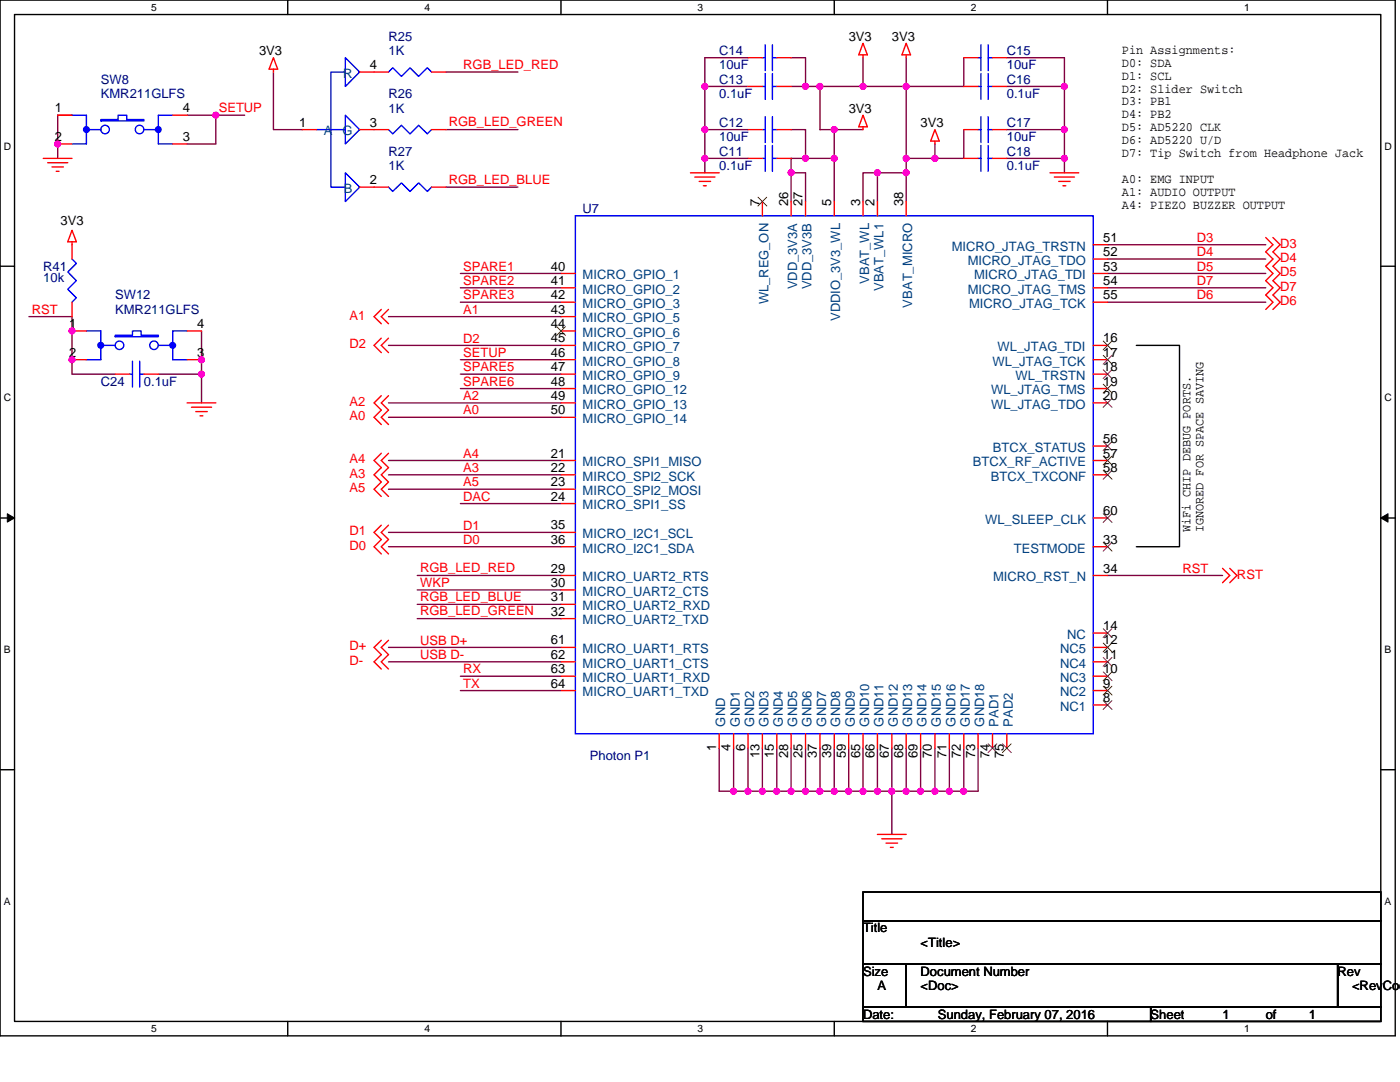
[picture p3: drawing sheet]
<svg xmlns="http://www.w3.org/2000/svg" width="279mm" height="216mm" viewBox="0 0 279 216" stroke-linecap="round" stroke-linejoin="round" font-family="sans-serif">
<path d="M0 0h278.4v206.7h-278.4zM2.9 2.9h272.7v200.9h-272.7z" fill="none" stroke="#000" stroke-width=".28"/>
<g fill="#fff">
<path d="M30.2 .3h1.1v2.3h-1.1z"/>
<path d="M30.2 204.1h1.1v2.3h-1.1z"/>
</g>
<path d="M57.4 0v2.9M57.4 203.8v2.9" fill="none" stroke="#000" stroke-width=".28"/>
<g fill="#fff">
<path d="M84.7 .3h1.1v2.3h-1.1z"/>
<path d="M84.7 204.1h1.1v2.3h-1.1z"/>
</g>
<path d="M112 0v2.9M112 203.8v2.9" fill="none" stroke="#000" stroke-width=".28"/>
<g fill="#fff">
<path d="M139.2 .3h1.2v2.3h-1.2z"/>
<path d="M139.2 204.1h1.2v2.3h-1.2z"/>
</g>
<path d="M166.5 0v2.9M166.5 203.8v2.9" fill="none" stroke="#000" stroke-width=".28"/>
<g fill="#fff">
<path d="M193.8 .3h1.1v2.3h-1.1z"/>
<path d="M193.8 204.1h1.1v2.3h-1.1z"/>
</g>
<path d="M221 0v2.9M221 203.8v2.9" fill="none" stroke="#000" stroke-width=".28"/>
<g fill="#fff">
<path d="M248.3 .3h1.1v2.3h-1.1z"/>
<path d="M248.3 204.1h1.1v2.3h-1.1z"/>
<path d="M.7 28h1.5v2.3h-1.5z"/>
<path d="M276.3 28h1.5v2.3h-1.5z"/>
<path d="M.7 78.2h1.5v2.3h-1.5z"/>
<path d="M276.3 78.2h1.5v2.3h-1.5z"/>
</g>
<path d="M0 53.1h2.9M275.6 53.1h2.8" fill="none" stroke="#000" stroke-width=".28"/>
<g fill="#fff">
<path d="M.7 128.5h1.4v2.2h-1.4z"/>
<path d="M276.3 128.5h1.4v2.2h-1.4z"/>
</g>
<path d="M0 103.4h2.9M275.6 103.4h2.8" fill="none" stroke="#000" stroke-width=".28"/>
<path d="M1.5 102.5l1.4 .9-1.4 .8zM275.6 103.4l1.4-.9v1.7z" fill="#000" stroke="#000" stroke-width=".2"/>
<g fill="#fff">
<path d="M.7 178.7h1.4v2.3h-1.4z"/>
<path d="M276.3 178.7h1.4v2.3h-1.4z"/>
</g>
<path d="M226.8 68.9h8.6v40.2h-8.6M0 153.6h2.9M275.6 153.6h2.8M172.2 178h103.4v5.7h-103.4zM172.2 183.7h103.4v8.6h-103.4zM172.2 192.3h8.6v8.6h-8.6zM180.8 192.3h86.2v8.6h-86.2zM267 192.3h8.6v8.6h-8.6zM172.2 200.9h57.4v2.9h-57.4zM229.6 200.9h46v2.9h-46z" fill="none" stroke="#000" stroke-width=".28"/>
<g fill="none" stroke="#800040" stroke-width=".28">
<path d="M54.6 14.4v11.5h5.7M89 14.4h14.4M140.7 17.3v8.6M140.7 17.3h8.6M149.3 11.5h-8.6v5.8M157.9 11.5h2.9v5.8M157.9 17.3h2.9M160.8 17.3h2.8M163.6 17.3h8.6M163.6 17.3v8.6h8.6M172.2 11.5v5.8M172.2 17.3h8.6"/>
<path d="M180.8 17.3v14.3M180.8 11.5v5.8M192.3 11.5v5.8h-11.5M200.9 11.5h11.5v5.8M200.9 17.3h11.5M212.4 17.3v8.6M14.4 23h-2.9v8.6M37.3 23h5.8M43.1 23v5.7h-5.8M43.1 23h5.7M89 25.9h14.4M89 37.3h14.4"/>
<path d="M140.7 31.6h8.6M140.7 25.9h8.6M140.7 25.9v5.7M140.7 31.6v2.9M157.9 34.5h2.9v5.7M157.9 34.5v5.7M157.9 25.9h2.9v5.7M160.8 31.6h5.7M160.8 31.6h-2.9v2.9M166.5 25.9v5.7M166.5 31.6v8.6M175.1 34.5h-2.9v5.7"/>
<path d="M175.1 34.5v5.7M175.1 34.5h5.7M180.8 31.6v2.9M180.8 34.5v5.7M180.8 31.6h5.8M186.6 28.7v2.9M192.3 25.9v5.7h-5.7M200.9 25.9h11.5M200.9 31.6h11.5M212.4 25.9v5.7M212.4 31.6v2.9M91.9 54.6h20.1"/>
<path d="M91.9 57.4h20.1M221 48.8h31.6M221 51.7h31.6M221 54.6h31.6M221 57.4h31.6M5.8 63.2h8.6v11.5h8.6M31.6 74.7h8.6M40.2 74.7v5.7M40.2 66v8.7M77.5 63.2h34.5M77.5 68.9h34.5M91.9 60.3h20.1"/>
<path d="M91.9 71.8h20.1M91.9 74.7h20.1M91.9 77.5h20.1M221 60.3h31.6M77.5 80.4h34.5M77.5 83.3h34.5M77.5 91.9h34.5M77.5 94.7h34.5M77.5 97.6h34.5M77.5 106.2h34.5M77.5 109.1h34.5M83.3 114.8h28.7"/>
<path d="M83.3 117.7h28.7M91.9 100.5h20.1M221 114.8h23M77.5 129.2h34.5M77.5 132.1h34.5M83.3 120.6h28.7M83.3 123.4h28.7M91.9 134.9h20.1M91.9 137.8h20.1M143.5 149.3v8.6h51.7v-8.6M146.4 149.3v8.6M149.3 149.3v8.6"/>
<path d="M152.1 149.3v8.6M155 149.3v8.6M157.9 149.3v8.6M160.8 149.3v8.6M163.6 149.3v8.6M166.5 149.3v8.6M169.4 149.3v8.6M172.2 149.3v8.6M175.1 149.3v8.6M178 149.3v17.2M180.8 149.3v8.6M183.7 149.3v8.6"/>
<path d="M186.6 149.3v8.6M189.5 149.3v8.6M192.3 149.3v8.6"/>
</g>
<g fill="#f0f" stroke="#f0f" stroke-width=".28">
<circle cx="146.4" cy="157.9" r=".57"/>
<circle cx="149.3" cy="157.9" r=".57"/>
<circle cx="152.1" cy="157.9" r=".57"/>
<circle cx="155" cy="157.9" r=".57"/>
<circle cx="157.9" cy="157.9" r=".57"/>
<circle cx="160.7" cy="157.9" r=".57"/>
<circle cx="163.6" cy="157.9" r=".57"/>
<circle cx="166.5" cy="157.9" r=".57"/>
<circle cx="169.4" cy="157.9" r=".57"/>
<circle cx="172.2" cy="157.9" r=".57"/>
<circle cx="175.1" cy="157.9" r=".57"/>
<circle cx="178" cy="157.9" r=".57"/>
<circle cx="180.8" cy="157.9" r=".57"/>
<circle cx="183.7" cy="157.9" r=".57"/>
<circle cx="186.6" cy="157.9" r=".57"/>
<circle cx="189.4" cy="157.9" r=".57"/>
<circle cx="192.3" cy="157.9" r=".57"/>
<circle cx="140.7" cy="31.6" r=".57"/>
<circle cx="140.7" cy="25.9" r=".57"/>
<circle cx="140.7" cy="17.2" r=".57"/>
<circle cx="160.7" cy="31.6" r=".57"/>
<circle cx="160.7" cy="17.2" r=".57"/>
<circle cx="166.5" cy="31.6" r=".57"/>
<circle cx="166.5" cy="25.9" r=".57"/>
<circle cx="163.6" cy="17.2" r=".57"/>
<circle cx="212.4" cy="17.2" r=".57"/>
<circle cx="212.4" cy="25.9" r=".57"/>
<circle cx="212.4" cy="31.6" r=".57"/>
<circle cx="180.8" cy="31.6" r=".57"/>
<circle cx="186.6" cy="31.6" r=".57"/>
<circle cx="172.2" cy="17.2" r=".57"/>
<circle cx="180.8" cy="17.2" r=".57"/>
<circle cx="180.8" cy="34.5" r=".57"/>
<circle cx="175.1" cy="34.5" r=".57"/>
<circle cx="157.9" cy="34.5" r=".57"/>
<circle cx="40.2" cy="74.6" r=".57"/>
<circle cx="40.2" cy="71.8" r=".57"/>
<circle cx="14.4" cy="66" r=".57"/>
<circle cx="14.4" cy="71.8" r=".57"/>
<circle cx="11.5" cy="28.7" r=".57"/>
<circle cx="43.1" cy="23" r=".57"/>
</g>
<g fill="none" stroke="#f00" stroke-width=".28">
<path d="M54.6 11.5l.8 2.3h-1.7zM54.6 13.8v.6M71.8 14.4h5.7M86.1 14.4h2.9M149.3 11.5h2.8M149.3 17.3h2.8M155 11.5h2.9M155 17.3h2.9M172.2 10.9v.6M172.2 8.6l.9 2.3h-1.7zM180.8 10.9v.6M180.8 8.6l.9 2.3h-1.7z"/>
<path d="M192.3 17.3h2.9M192.3 11.5h2.9M198.1 17.3h2.8M198.1 11.5h2.8M8.6 31.6h5.8M9.5 32.5h4M10.4 33.3h2.3M11.2 34.2h.6M11.5 23h2.9M11.5 28.7h2.9M34.5 23h2.8M34.5 28.7h2.8"/>
<path d="M60.3 25.9h2.9M71.8 37.3h5.7M71.8 25.9h5.7M86.1 25.9h2.9M86.1 37.3h2.9M137.8 34.5h5.7M138.7 35.3h4M139.5 36.2h2.3M140.4 37.1h.5M149.3 31.6h2.8M149.3 25.9h2.8M155 31.6h2.9"/>
<path d="M155 25.9h2.9M172.2 25.3v.6M172.2 23l.9 2.3h-1.7zM186.6 25.9l.9 2.3h-1.8zM186.6 28.2v.5M192.3 31.6h2.9M192.3 25.9h2.9M198.1 31.6h2.8M198.1 25.9h2.8M209.5 34.5h5.8M210.4 35.3h4M211.3 36.2h2.3"/>
<path d="M212.1 37.1h.6M14.4 46l.8 2.2h-1.7zM14.4 48.2v3.5M112 54.6h2.8M112 57.4h2.8M152.1 40.2v2.9M157.9 40.2v2.9M160.8 40.2v2.9M166.5 40.2v2.9M172.2 40.2v2.9M175.1 40.2v2.9M180.8 40.2v2.9"/>
<path d="M218.2 54.6h2.8M218.2 48.8h2.8M218.2 57.4h2.8M218.2 51.7h2.8M252.6 47.4l1.4 1.4-1.4 1.4 1.4 1.5-1.4 1.4 1.4 1.5-1.4 1.4 1.4 1.4-1.4 1.5 1.4 1.4-1.4 1.4M254 47.4l1.5 1.4-1.5 1.4 1.5 1.5-1.5 1.4 1.5 1.5-1.5 1.4 1.5 1.4-1.5 1.5 1.5 1.4-1.5 1.4M14.4 60.3v2.9M14.4 66h2.9M14.4 71.8h2.9M23 74.7h2.9M28.7 74.7h2.9M37.3 66h2.9"/>
<path d="M37.3 71.8h2.9M76.1 79l-1.4 1.4 1.4 1.4-1.4 1.5 1.4 1.4M76.1 67.5l-1.4 1.4 1.4 1.5M76.1 61.7l-1.4 1.5 1.4 1.4M77.5 79l-1.4 1.4 1.4 1.4-1.4 1.5 1.4 1.4M77.5 67.5l-1.4 1.4 1.4 1.5M77.5 61.7l-1.4 1.5 1.4 1.4M112 60.3h2.8M112 63.2h2.8M112 66h2.8M112 68.9h2.8M112 71.8h2.8"/>
<path d="M112 74.7h2.8M112 77.5h2.8M218.2 68.9h2.8M218.2 71.8h2.8M218.2 74.7h2.8M218.2 77.5h2.8M218.2 60.3h2.8M37.3 80.4h5.8M38.2 81.3h4M39.1 82.1h2.3M39.9 83h.6M76.1 90.4l-1.4 1.5 1.4 1.4-1.4 1.4 1.4 1.5-1.4 1.4 1.4 1.5"/>
<path d="M77.5 90.4l-1.4 1.5 1.4 1.4-1.4 1.4 1.4 1.5-1.4 1.4 1.4 1.5M112 91.9h2.8M112 94.7h2.8M112 97.6h2.8M112 80.4h2.8M112 83.3h2.8M218.2 80.4h2.8M218.2 89h2.8M218.2 91.9h2.8M218.2 94.7h2.8M76.1 104.8l-1.4 1.4 1.4 1.5-1.4 1.4 1.4 1.4M77.5 104.8l-1.4 1.4 1.4 1.5-1.4 1.4 1.4 1.4"/>
<path d="M112 100.5h2.8M112 114.8h2.8M112 117.7h2.8M112 106.2h2.8M112 109.1h2.8M218.2 109.1h2.8M218.2 114.8h2.8M218.2 103.4h2.8M244 113.4l1.4 1.4-1.4 1.5M245.4 113.4l1.5 1.4-1.5 1.5M76.1 127.8l-1.4 1.4 1.4 1.4-1.4 1.5 1.4 1.4M77.5 127.8l-1.4 1.4 1.4 1.4-1.4 1.5 1.4 1.4"/>
<path d="M112 120.6h2.8M112 123.4h2.8M112 129.2h2.8M112 132.1h2.8M112 134.9h2.8M112 137.8h2.8M218.2 137.8h2.8M218.2 134.9h2.8M218.2 132.1h2.8M218.2 129.2h2.8M218.2 126.3h2.8M143.5 146.4v2.9"/>
<path d="M146.4 146.4v2.9M149.3 146.4v2.9M152.1 146.4v2.9M155 146.4v2.9M157.9 146.4v2.9M160.8 146.4v2.9M163.6 146.4v2.9M166.5 146.4v2.9M169.4 146.4v2.9M172.2 146.4v2.9M175.1 146.4v2.9M178 146.4v2.9"/>
<path d="M180.8 146.4v2.9M183.7 146.4v2.9M186.6 146.4v2.9M189.5 146.4v2.9M192.3 146.4v2.9M195.2 146.4v2.9M198.1 146.4v2.9M200.9 146.4v2.9M218.2 140.7h2.8M175.1 166.5h5.7M176 167.4h4M176.8 168.2h2.3"/>
<path d="M177.7 169.1h.6"/>
</g>
<g fill="none" stroke="#00f" stroke-width=".28">
<path d="M68.9 14.4h-2.9v22.9h2.9M68.9 11.5l2.9 2.9-2.9 2.9zM71.8 14.4h.1M77.5 14.4l.9-.9 1.7 1.7 1.7-1.7 1.7 1.7 1.8-1.7 .8 .9M152.1 11.5h.6M152.1 17.3h.6M152.7 8.9v5.2M152.7 14.7v5.1M154.2 8.9v5.2M154.2 14.7v5.1M154.2 11.5h.8M154.2 17.3h.8"/>
<path d="M195.2 17.3h.6M195.2 11.5h.6M195.8 14.7v5.1M195.8 8.9v5.2M197.2 17.3h.9M197.2 11.5h.9M197.2 14.7v5.1M197.2 8.9v5.2M14.4 23h2.9v5.7h-2.9M17.3 25.9h2.8M20.1 23.9h3.5v-.9h1.7v.9h3.4v.2h-8.6zM28.7 25.9h2.9"/>
<path d="M34.5 23h-2.9v5.7h2.9M63.2 25.9h5.7M68.9 34.5l2.9 2.8-2.9 2.9zM68.9 23l2.9 2.9-2.9 2.8zM71.8 37.3h.1M71.8 25.9h.1M77.5 25.9l.9 .8 1.7-1.7 1.7 1.7 1.7-1.7 1.8 1.7 .8-.8M77.5 37.3l.9 .9 1.7-1.7 1.7 1.7 1.7-1.7 1.8 1.7 .8-.9M152.1 31.6h.6M152.1 25.9h.6M152.7 29v5.2M152.7 23.3v5.1"/>
<path d="M154.2 29v5.2M154.2 23.3v5.1M154.2 31.6h.8M154.2 25.9h.8M195.2 31.6h.6M195.2 25.9h.6M195.8 29v5.2M195.8 23.3v5.1M197.2 31.6h.9M197.2 25.9h.9M197.2 29v5.2M197.2 23.3v5.1"/>
<path d="M14.4 51.7l.8 .9-1.7 1.7 1.7 1.7-1.7 1.7 1.7 1.7-.8 .9M114.8 43.1h103.4v103.3h-103.4zM17.3 66h2.8v5.8h-2.8M20.1 68.9h2.9M23 66.9h3.4v-.9h1.8v.9h3.4v.3h-8.6zM25.9 74.7h.5M26.4 72.1v5.1M27.9 72.1v5.1M27.9 74.7h.8M31.6 68.9h2.9M37.3 66h-2.8v5.8h2.8"/>
<circle cx="21" cy="25.8" r=".85"/>
<circle cx="27.9" cy="25.8" r=".85"/>
<circle cx="23.8" cy="68.9" r=".85"/>
<circle cx="30.7" cy="68.9" r=".85"/>
</g>
<g fill="#00f" stroke="#00f" stroke-width=".28">
<circle cx="34.5" cy="68.9" r=".57"/>
<circle cx="20.1" cy="68.9" r=".57"/>
<circle cx="31.6" cy="25.9" r=".57"/>
<circle cx="17.2" cy="25.9" r=".57"/>
</g>
<g fill="none" stroke="#804000" stroke-width=".2">
<path d="M151.3 39.3l1.7 1.8M153 39.3l-1.7 1.8M111.1 65.2l1.8 1.7M112.8 65.2l-1.7 1.7M220.2 68.1l1.7 1.7M220.2 70.9l1.7 1.8M220.2 73.8l1.7 1.7M220.2 76.7l1.7 1.7M220.2 79.5l1.7 1.8M221.9 68.1l-1.7 1.7M221.9 70.9l-1.7 1.8M221.9 73.8l-1.7 1.7"/>
<path d="M221.9 76.7l-1.7 1.7M221.9 79.5l-1.7 1.8M220.2 88.1l1.7 1.8M220.2 91l1.7 1.8M220.2 93.9l1.7 1.7M221.9 88.1l-1.7 1.8M221.9 91l-1.7 1.8M221.9 93.9l-1.7 1.7M220.2 108.2l1.7 1.8M220.2 102.5l1.7 1.7M221.9 108.2l-1.7 1.8M221.9 102.5l-1.7 1.7"/>
<path d="M220.2 139.8l1.7 1.8M220.2 136.9l1.7 1.8M220.2 134.1l1.7 1.7M220.2 131.2l1.7 1.7M220.2 128.3l1.7 1.8M220.2 125.5l1.7 1.7M221.9 139.8l-1.7 1.8M221.9 136.9l-1.7 1.8M221.9 134.1l-1.7 1.7M221.9 131.2l-1.7 1.7M221.9 128.3l-1.7 1.8M221.9 125.5l-1.7 1.7"/>
<path d="M197.2 148.4l1.8 1.8M198.9 148.4l-1.7 1.8M200.1 148.4l1.7 1.8M201.8 148.4l-1.8 1.8"/>
</g>
<g font-size="2.6">
<text x="51.7" y="11">3V3</text>
<text x="169.4" y="8.1">3V3</text>
<text x="178" y="8.1">3V3</text>
<text x="223.9" y="10.7">Pin Assignments:</text>
<text x="73.8" y="13.8">4</text>
<text x="223.9" y="13.3">D0: SDA</text>
<text x="223.9" y="15.9">D1: SCL</text>
<text x="10.9" y="22.4">1</text>
<text x="36.5" y="22.4">4</text>
<text x="169.4" y="22.5">3V3</text>
<text x="223.9" y="18.5">D2: Slider Switch</text>
<text x="223.9" y="21">D3: PB1</text>
<text x="223.9" y="23.6">D4: PB2</text>
<text x="10.9" y="28.1">2</text>
<text x="36.5" y="28.1">3</text>
<text x="59.7" y="25.3">1</text>
<text x="73.8" y="25.3">3</text>
<text x="183.7" y="25.3">3V3</text>
<text x="223.9" y="26.2">D5: AD5220 CLK</text>
<text x="223.9" y="28.8">D6: AD5220 U/D</text>
<text x="223.9" y="31.4">D7: Tip Switch from Headphone Jack</text>
<text x="73.8" y="36.7">2</text>
<text x="151.6" y="41.1" transform="rotate(-90 151.6 41.1)">7</text>
<text x="157.3" y="41.1" transform="rotate(-90 157.3 41.1)">26</text>
<text x="160.2" y="41.1" transform="rotate(-90 160.2 41.1)">27</text>
<text x="165.9" y="41.1" transform="rotate(-90 165.9 41.1)">5</text>
<text x="171.6" y="41.1" transform="rotate(-90 171.6 41.1)">3</text>
<text x="174.5" y="41.1" transform="rotate(-90 174.5 41.1)">2</text>
<text x="180.3" y="41.1" transform="rotate(-90 180.3 41.1)">38</text>
<text x="223.9" y="36.5">A0: EMG INPUT</text>
<text x="223.9" y="39.1">A1: AUDIO OUTPUT</text>
<text x="223.9" y="41.7">A4: PIEZO BUZZER OUTPUT</text>
<text x="12.1" y="44.8">3V3</text>
<text x="109.9" y="54">40</text>
<text x="220.2" y="51.1">52</text>
<text x="220.2" y="54">53</text>
<text x="220.2" y="48.2">51</text>
<text x="109.9" y="56.8">41</text>
<text x="109.9" y="59.7">42</text>
<text x="220.2" y="56.8">54</text>
<text x="220.2" y="59.7">55</text>
<text x="13.8" y="65.4">1</text>
<text x="39.3" y="65.4">4</text>
<text x="109.9" y="62.6">43</text>
<text x="109.9" y="65.4">44</text>
<text x="13.8" y="71.2">2</text>
<text x="39.3" y="71.2">3</text>
<text x="109.9" y="68.3">45</text>
<text x="109.9" y="71.2">46</text>
<text x="220.2" y="68.3">16</text>
<text x="220.2" y="71.2">17</text>
<text x="109.9" y="74.1">47</text>
<text x="109.9" y="76.9">48</text>
<text x="220.2" y="76.9">19</text>
<text x="220.2" y="74.1">18</text>
<text x="109.9" y="79.8">49</text>
<text x="109.9" y="82.7">50</text>
<text x="220.2" y="79.8">20</text>
<text x="220.2" y="88.4">56</text>
<text x="109.9" y="91.3">21</text>
<text x="109.9" y="94.1">22</text>
<text x="220.2" y="91.3">57</text>
<text x="220.2" y="94.1">58</text>
<text x="109.9" y="97">23</text>
<text x="109.9" y="99.9">24</text>
<text x="109.9" y="105.6">35</text>
<text x="220.2" y="102.8">60</text>
<text x="237.6" y="106.2" transform="rotate(-90 237.6 106.2)">WiFi CHIP DEBUG PORTS.</text>
<text x="240.2" y="106.2" transform="rotate(-90 240.2 106.2)">IGNORED FOR SPACE SAVING</text>
<text x="109.9" y="108.5">36</text>
<text x="220.2" y="108.5">33</text>
<text x="109.9" y="114.2">29</text>
<text x="109.9" y="117.1">30</text>
<text x="109.9" y="120">31</text>
<text x="220.2" y="114.2">34</text>
<text x="109.9" y="122.9">32</text>
<text x="220.2" y="125.7">14</text>
<text x="109.9" y="128.6">61</text>
<text x="109.9" y="131.5">62</text>
<text x="220.2" y="131.5">11</text>
<text x="220.2" y="128.6">12</text>
<text x="109.9" y="134.3">63</text>
<text x="109.9" y="137.2">64</text>
<text x="220.2" y="137.2">9</text>
<text x="220.2" y="134.3">10</text>
<text x="220.2" y="140.1">8</text>
<text x="142.9" y="149.9" transform="rotate(-90 142.9 149.9)">1</text>
<text x="145.8" y="149.9" transform="rotate(-90 145.8 149.9)">4</text>
<text x="148.7" y="149.9" transform="rotate(-90 148.7 149.9)">6</text>
<text x="151.6" y="151.3" transform="rotate(-90 151.6 151.3)">13</text>
<text x="154.4" y="151.3" transform="rotate(-90 154.4 151.3)">15</text>
<text x="157.3" y="151.3" transform="rotate(-90 157.3 151.3)">28</text>
<text x="160.2" y="151.3" transform="rotate(-90 160.2 151.3)">25</text>
<text x="163" y="151.3" transform="rotate(-90 163 151.3)">37</text>
<text x="165.9" y="151.3" transform="rotate(-90 165.9 151.3)">39</text>
<text x="168.8" y="151.3" transform="rotate(-90 168.8 151.3)">59</text>
<text x="171.6" y="151.3" transform="rotate(-90 171.6 151.3)">65</text>
<text x="174.5" y="151.3" transform="rotate(-90 174.5 151.3)">66</text>
<text x="177.4" y="151.3" transform="rotate(-90 177.4 151.3)">67</text>
<text x="180.3" y="151.3" transform="rotate(-90 180.3 151.3)">68</text>
<text x="183.1" y="151.3" transform="rotate(-90 183.1 151.3)">69</text>
<text x="186" y="151.3" transform="rotate(-90 186 151.3)">70</text>
<text x="188.9" y="151.3" transform="rotate(-90 188.9 151.3)">71</text>
<text x="191.7" y="151.3" transform="rotate(-90 191.7 151.3)">72</text>
<text x="194.6" y="151.3" transform="rotate(-90 194.6 151.3)">73</text>
<text x="197.5" y="151.3" transform="rotate(-90 197.5 151.3)">74</text>
<text x="200.3" y="151.3" transform="rotate(-90 200.3 151.3)">75</text>
<text x="172.2" y="186.1">Title</text>
<text x="183.7" y="188.9">&lt;Title&gt;</text>
<text x="172.2" y="194.7">Size</text>
<text x="175.1" y="197.5">A</text>
<text x="183.7" y="194.7">Document Number</text>
<text x="183.7" y="197.5">&lt;Doc&gt;</text>
<text x="267" y="194.7">Rev</text>
<text x="269.8" y="197.5">&lt;RevCod</text>
<text x="172.2" y="203.3">Date:</text>
<text x="187.2" y="203.3">Sunday, February 07, 2016</text>
<text x="229.6" y="203.3">Sheet</text>
<text x="244" y="203.3">1</text>
<text x="252.6" y="203.3">of</text>
<text x="261.2" y="203.3">1</text>
</g>
<g font-size="2.6" fill="#000080">
<text x="77.5" y="8.1">R25</text>
<text x="77.5" y="11">1K</text>
<text x="143.5" y="11">C14</text>
<text x="200.9" y="11">C15</text>
<text x="20.1" y="16.7">SW8</text>
<text x="143.5" y="13.8">10uF</text>
<text x="143.5" y="16.7">C13</text>
<text x="200.9" y="16.7">C16</text>
<text x="200.9" y="13.8">10uF</text>
<text x="20.1" y="19.6">KMR211GLFS</text>
<text x="77.5" y="19.6">R26</text>
<text x="77.5" y="22.5">1K</text>
<text x="143.5" y="19.6">0.1uF</text>
<text x="200.9" y="19.6">0.1uF</text>
<text x="143.5" y="25.3">C12</text>
<text x="143.5" y="28.2">10uF</text>
<text x="200.9" y="25.3">C17</text>
<text x="200.9" y="28.2">10uF</text>
<text x="77.5" y="31.1">R27</text>
<text x="77.5" y="33.9">1K</text>
<text x="143.5" y="31.1">C11</text>
<text x="143.5" y="33.9">0.1uF</text>
<text x="200.9" y="31.1">C18</text>
<text x="200.9" y="33.9">0.1uF</text>
<text x="116.3" y="42.5">U7</text>
<text x="8.6" y="54">R41</text>
<text x="8.6" y="56.3">10k</text>
<text x="23" y="59.8">SW12</text>
<text x="23" y="62.6">KMR211GLFS</text>
<text x="20.1" y="77">C24</text>
<text x="28.7" y="77">0.1uF</text>
<text x="117.7" y="151.6">Photon P1</text>
</g>
<g font-size="2.6" fill="#004080">
<text x="68.5" y="15.5">R</text>
<text x="64.6" y="27">A</text>
<text x="68.3" y="27">G</text>
<text x="68.6" y="38.5">B</text>
<text x="189.9" y="50">MICRO_JTAG_TRSTN</text>
<text x="193.1" y="52.9">MICRO_JTAG_TDO</text>
<text x="116.3" y="55.7">MICRO_GPIO_1</text>
<text x="116.3" y="58.6">MICRO_GPIO_2</text>
<text x="159.1" y="57.8" transform="rotate(-90 159.1 57.8)">VDD_3V3A</text>
<text x="162" y="57.8" transform="rotate(-90 162 57.8)">VDD_3V3B</text>
<text x="173.4" y="56.6" transform="rotate(-90 173.4 56.6)">VBAT_WL</text>
<text x="176.3" y="58.1" transform="rotate(-90 176.3 58.1)">VBAT_WL1</text>
<text x="193.1" y="58.6">MICRO_JTAG_TMS</text>
<text x="194.4" y="55.7">MICRO_JTAG_TDI</text>
<text x="116.3" y="61.5">MICRO_GPIO_3</text>
<text x="116.3" y="64.3">MICRO_GPIO_5</text>
<text x="153.4" y="60.7" transform="rotate(-90 153.4 60.7)">WL_REG_ON</text>
<text x="167.7" y="64.1" transform="rotate(-90 167.7 64.1)">VDDIO_3V3_WL</text>
<text x="182.1" y="61.4" transform="rotate(-90 182.1 61.4)">VBAT_MICRO</text>
<text x="193.4" y="61.5">MICRO_JTAG_TCK</text>
<text x="116.3" y="67.2">MICRO_GPIO_6</text>
<text x="116.3" y="70.1">MICRO_GPIO_7</text>
<text x="199.1" y="70.1">WL_JTAG_TDI</text>
<text x="116.3" y="72.9">MICRO_GPIO_8</text>
<text x="116.3" y="75.8">MICRO_GPIO_9</text>
<text x="198.1" y="72.9">WL_JTAG_TCK</text>
<text x="202.7" y="75.8">WL_TRSTN</text>
<text x="116.3" y="78.7">MICRO_GPIO_12</text>
<text x="116.3" y="81.6">MICRO_GPIO_13</text>
<text x="197.8" y="78.7">WL_JTAG_TMS</text>
<text x="197.8" y="81.6">WL_JTAG_TDO</text>
<text x="116.3" y="84.4">MICRO_GPIO_14</text>
<text x="116.3" y="93">MICRO_SPI1_MISO</text>
<text x="116.3" y="95.9">MIRCO_SPI2_SCK</text>
<text x="194.2" y="93">BTCX_RF_ACTIVE</text>
<text x="197.7" y="95.9">BTCX_TXCONF</text>
<text x="198.2" y="90.2">BTCX_STATUS</text>
<text x="116.3" y="98.8">MIRCO_SPI2_MOSI</text>
<text x="116.3" y="101.6">MICRO_SPI1_SS</text>
<text x="116.3" y="107.4">MICRO_I2C1_SCL</text>
<text x="196.6" y="104.5">WL_SLEEP_CLK</text>
<text x="116.3" y="110.3">MICRO_I2C1_SDA</text>
<text x="202.3" y="110.3">TESTMODE</text>
<text x="116.3" y="116">MICRO_UART2_RTS</text>
<text x="116.3" y="118.9">MICRO_UART2_CTS</text>
<text x="198.2" y="116">MICRO_RST_N</text>
<text x="116.3" y="121.8">MICRO_UART2_RXD</text>
<text x="116.3" y="124.6">MICRO_UART2_TXD</text>
<text x="116.3" y="130.3">MICRO_UART1_RTS</text>
<text x="211.6" y="130.3">NC5</text>
<text x="213" y="127.5">NC</text>
<text x="116.3" y="133.2">MICRO_UART1_CTS</text>
<text x="116.3" y="136.1">MICRO_UART1_RXD</text>
<text x="211.6" y="136.1">NC3</text>
<text x="211.6" y="133.2">NC4</text>
<text x="116.3" y="139">MICRO_UART1_TXD</text>
<text x="211.6" y="141.8">NC1</text>
<text x="211.6" y="139">NC2</text>
<text x="144.7" y="145" transform="rotate(-90 144.7 145)">GND</text>
<text x="147.6" y="145" transform="rotate(-90 147.6 145)">GND1</text>
<text x="150.5" y="145" transform="rotate(-90 150.5 145)">GND2</text>
<text x="153.4" y="145" transform="rotate(-90 153.4 145)">GND3</text>
<text x="156.2" y="145" transform="rotate(-90 156.2 145)">GND4</text>
<text x="159.1" y="145" transform="rotate(-90 159.1 145)">GND5</text>
<text x="162" y="145" transform="rotate(-90 162 145)">GND6</text>
<text x="164.8" y="145" transform="rotate(-90 164.8 145)">GND7</text>
<text x="167.7" y="145" transform="rotate(-90 167.7 145)">GND8</text>
<text x="170.6" y="145" transform="rotate(-90 170.6 145)">GND9</text>
<text x="173.4" y="145" transform="rotate(-90 173.4 145)">GND10</text>
<text x="176.3" y="145" transform="rotate(-90 176.3 145)">GND11</text>
<text x="179.2" y="145" transform="rotate(-90 179.2 145)">GND12</text>
<text x="182.1" y="145" transform="rotate(-90 182.1 145)">GND13</text>
<text x="184.9" y="145" transform="rotate(-90 184.9 145)">GND14</text>
<text x="187.8" y="145" transform="rotate(-90 187.8 145)">GND15</text>
<text x="190.7" y="145" transform="rotate(-90 190.7 145)">GND16</text>
<text x="193.5" y="145" transform="rotate(-90 193.5 145)">GND17</text>
<text x="196.4" y="145" transform="rotate(-90 196.4 145)">GND18</text>
<text x="199.3" y="145" transform="rotate(-90 199.3 145)">PAD1</text>
<text x="202.1" y="145" transform="rotate(-90 202.1 145)">PAD2</text>
</g>
<g font-size="2.6" fill="#f00">
<text x="92.5" y="13.7">RGB_LED_RED</text>
<text x="43.6" y="22.4">SETUP</text>
<text x="89.6" y="25.2">RGB_LED_GREEN</text>
<text x="89.6" y="36.7">RGB_LED_BLUE</text>
<text x="92.5" y="54">SPARE1</text>
<text x="238.8" y="48.3">D3</text>
<text x="238.8" y="51.1">D4</text>
<text x="238.8" y="54">D5</text>
<text x="255.5" y="49.4">D3</text>
<text x="255.5" y="52.3">D4</text>
<text x="92.5" y="56.9">SPARE2</text>
<text x="92.5" y="59.7">SPARE3</text>
<text x="238.8" y="56.9">D7</text>
<text x="238.8" y="59.7">D6</text>
<text x="255.5" y="55.2">D5</text>
<text x="255.5" y="58">D7</text>
<text x="6.3" y="62.6">RST</text>
<text x="69.8" y="63.8">A1</text>
<text x="92.5" y="62.6">A1</text>
<text x="255.5" y="60.9">D6</text>
<text x="69.8" y="69.5">D2</text>
<text x="92.5" y="68.3">D2</text>
<text x="92.5" y="71.2">SETUP</text>
<text x="92.5" y="74.1">SPARE5</text>
<text x="92.5" y="77">SPARE6</text>
<text x="69.8" y="83.9">A0</text>
<text x="69.8" y="81">A2</text>
<text x="92.5" y="79.8">A2</text>
<text x="92.5" y="82.7">A0</text>
<text x="69.8" y="92.5">A4</text>
<text x="69.8" y="95.4">A3</text>
<text x="92.5" y="91.3">A4</text>
<text x="92.5" y="94.2">A3</text>
<text x="69.8" y="98.2">A5</text>
<text x="92.5" y="99.9">DAC</text>
<text x="92.5" y="97">A5</text>
<text x="69.8" y="106.8">D1</text>
<text x="92.5" y="105.7">D1</text>
<text x="69.8" y="109.7">D0</text>
<text x="92.5" y="108.5">D0</text>
<text x="83.8" y="114.2">RGB_LED_RED</text>
<text x="83.8" y="117.1">WKP</text>
<text x="83.8" y="119.9">RGB_LED_BLUE</text>
<text x="236" y="114.3">RST</text>
<text x="246.9" y="115.4">RST</text>
<text x="83.8" y="122.8">RGB_LED_GREEN</text>
<text x="69.8" y="129.8">D+</text>
<text x="83.8" y="128.6">USB D+</text>
<text x="83.8" y="131.5">USB D-</text>
<text x="69.8" y="132.7">D-</text>
<text x="92.5" y="134.4">RX</text>
<text x="92.5" y="137.2">TX</text>
</g>
<g font-size="2">
<text x="30.2" y="2.2">5</text>
<text x="84.7" y="2.2">4</text>
<text x="139.2" y="2.2">3</text>
<text x="193.8" y="2.2">2</text>
<text x="248.3" y="2.2">1</text>
<text x=".7" y="29.8">D</text>
<text x="276.3" y="29.8">D</text>
<text x=".7" y="80.1">C</text>
<text x="276.3" y="80.1">C</text>
<text x=".7" y="130.3">B</text>
<text x="276.3" y="130.3">B</text>
<text x=".7" y="180.5">A</text>
<text x="276.3" y="180.5">A</text>
<text x="30.2" y="206">5</text>
<text x="84.7" y="206">4</text>
<text x="139.2" y="206">3</text>
<text x="193.8" y="206">2</text>
<text x="248.3" y="206">1</text>
</g>
</svg>
